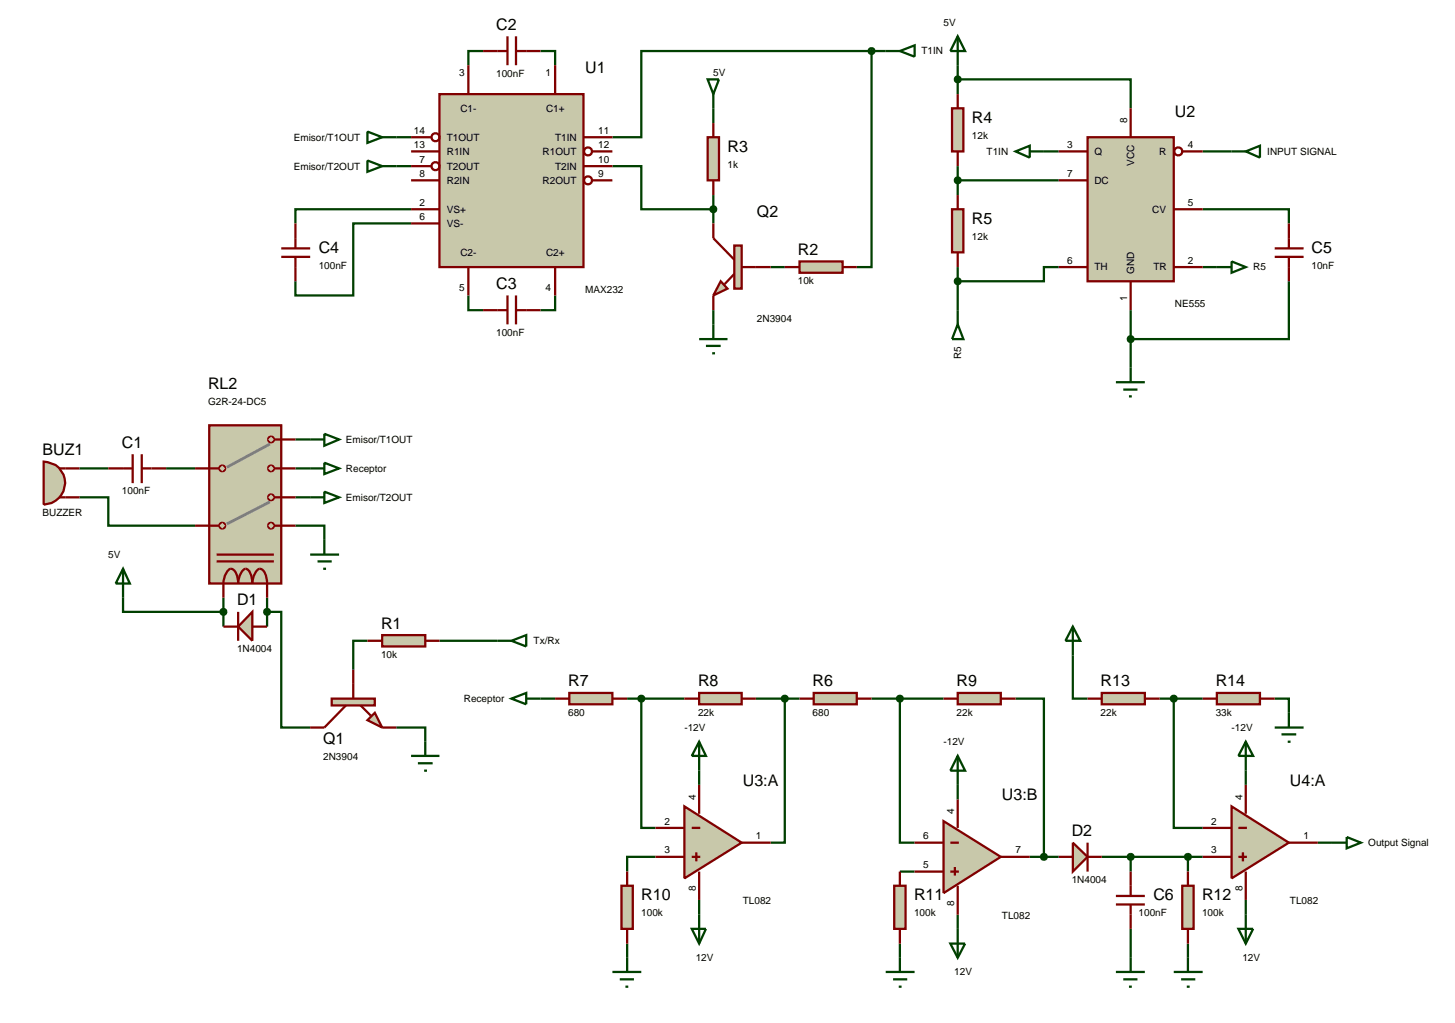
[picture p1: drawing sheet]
<svg xmlns="http://www.w3.org/2000/svg" width="257mm" height="180mm" viewBox="0 0 257 180" stroke-linecap="round" stroke-linejoin="round" font-family="sans-serif">
<g fill="none" stroke="#004000" stroke-width=".4">
<path d="M85.2 9h-2.6v2.5M95.3 9h2.6v2.5M125.8 19.1v2.6M153.7 9h-40.6v15.2h-5.1M153.7 9v38.1h-2.6M153.7 9h2.5M168.9 14h30.5v5.1M168.9 11.5v5.1M69.9 24.2h2.6M69.9 29.3h2.6M72.5 39.4h-10.2v12.7h-10.2v-2.5M72.5 36.9h-20.4v2.5"/>
<path d="M108 29.3h5.1v7.6h12.7M125.8 34.4v5M168.9 29.3v5.1M168.9 31.8h17.8M184.1 26.7h2.6M212.1 36.9h15.2v2.5M212.1 26.7h5.1M82.6 52.1v2.6h2.6M97.9 52.1v2.6h-2.6M125.8 54.7v2.5M135.9 47.1h2.5M168.9 47.1v7.6"/>
<path d="M186.7 47.1h-2.6v2.5h-15.2M199.4 54.7v10.1M212.1 47.1h2.5M227.3 49.6v10.2h-27.9M52.1 77.5h2.6M14 87.7h5.1v5h15.3M14 82.6h5.1M29.3 82.6h5.1M52.1 92.7h5.1v2.5M52.1 82.6h2.6M52.1 87.7h2.6M21.7 105.4v2.5h17.7"/>
<path d="M39.4 105.4v5.1M47.1 107.9h2.5v20.4h5.1M47.1 105.4v5.1M64.8 113h-2.5v5.1M77.5 113h10.2M189.2 115.6v7.6h2.6M69.9 128.3h5.1v2.5M95.3 123.2h2.6M110.6 123.2h10.1M113.1 123.2v22.8h2.5M123.3 135.9v2.5M133.3 123.2h7.7"/>
<path d="M138.4 123.2v25.4h-2.5M153.7 123.2h12.7M158.7 123.2v25.4h2.6M168.9 138.4v2.6M179.1 123.2h5v27.9M204.5 123.2h7.6M207 123.2v22.8h5.1M219.7 135.9v2.5M224.8 123.2h2.5v2.5M115.6 151.1h-5v2.6M123.3 158.7v2.6M158.7 153.7h2.6"/>
<path d="M181.6 151.1h5.1M194.3 151.1h17.8M199.4 151.1v2.6M209.5 151.1v2.6M219.7 158.7v2.6M232.4 148.6h2.5M110.6 166.4v2.5M158.7 166.4v2.5M168.9 161.3v2.5M199.4 163.8v5.1M209.5 166.4v2.5"/>
</g>
<path d="M7.7 81.4a3.8 3.8 0 0 1 3.8 3.8 3.8 3.8 0 0 1-3.8 3.8z" fill="#c8c8aa" stroke="#800000" stroke-width=".4"/>
<path d="M10.5 82.6h3.5M10.5 87.7h3.5M19.1 82.6h4.3M23.4 80.1v5.1M25 82.6h4.3M25 80.1v5.1" fill="none" stroke="#800000" stroke-width=".4"/>
<path d="M36.9 75h12.7v27.9h-12.7z" fill="#c8c8aa" stroke="#800000" stroke-width=".4"/>
<path d="M47.6 88.5l-7.6 3.9" fill="none" stroke="#808080" stroke-width=".5"/>
<g fill="#c8c8aa" stroke="#800000" stroke-width=".4">
<path d="M38.9 92.3l.3-.1-.5 .5zM39.2 92.2l.3 .1 .2 .4zM39.7 92.7l-.2 .4-.3 .1zM38.7 92.7l.5 .5-.4-.2z"/>
<path d="M47.5 92.3l.3-.1-.5 .5zM47.8 92.2l.4 .2 .1 .3zM48.3 92.7l-.1 .3-.4 .2zM47.3 92.7l.5 .5-.3-.1z"/>
</g>
<g fill="#c8c8aa">
<path d="M39.2 92.2l.5 .5-.5 .5-.5-.5z"/>
<path d="M47.8 92.2l.5 .5-.5 .5-.5-.5z"/>
</g>
<path d="M36.9 92.7h1.8M38.2 99h10.1M38.2 97.8h10.1M48.3 92.7h1.3M39.4 102.9a2.79 2.79 0 0 1 1.3-2.6 1.5 1.5 0 0 1 1.1 1.3l.2 1.3a2.79 2.79 0 0 1 1.3-2.6 1.5 1.5 0 0 1 1 1.3l.2 1.3a2.79 2.79 0 0 1 1.3-2.6 1.5 1.5 0 0 1 1.1 1.3l.2 1.3" fill="none" stroke="#800000" stroke-width=".4"/>
<g fill="#c8c8aa" stroke="#800000" stroke-width=".4">
<path d="M38.9 82.2l.3-.1-.5 .5zM39.2 82.1l.3 .1 .2 .4zM39.2 83.1l.5-.5-.2 .4zM38.7 82.6l.5 .5-.4-.2z"/>
<path d="M47.4 87.4l.4-.2-.5 .5zM47.8 87.2l.4 .2 .1 .3zM48.3 87.7l-.1 .3-.4 .2zM47.3 87.7l.5 .5-.4-.2z"/>
</g>
<g fill="#c8c8aa">
<path d="M39.2 82.1l.5 .5-.5 .5-.5-.5z"/>
<path d="M47.3 87.7l.5-.5 .5 .5-.5 .5z"/>
</g>
<path d="M36.9 82.6h1.8M48.3 87.7h1.3" fill="none" stroke="#800000" stroke-width=".4"/>
<path d="M47.6 78.3l-7.6 4.1" fill="none" stroke="#808080" stroke-width=".5"/>
<path d="M47.5 82.2l.3-.1-.5 .5zM47.8 82.1l.4 .2 .1 .3zM48.3 82.6l-.1 .3-.4 .2zM47.3 82.6l.5 .5-.4-.2z" fill="#c8c8aa" stroke="#800000" stroke-width=".4"/>
<path d="M47.8 82.1l.5 .5-.5 .5-.5-.5z" fill="#c8c8aa"/>
<path d="M48.3 82.6h1.3" fill="none" stroke="#800000" stroke-width=".4"/>
<path d="M47.4 77.2l.4-.2-.5 .5zM47.8 77l.4 .2 .1 .3zM48.3 77.5l-.1 .3-.4 .2zM47.3 77.5l.5 .5-.4-.2z" fill="#c8c8aa" stroke="#800000" stroke-width=".4"/>
<path d="M47.3 77.5l.5-.5 .5 .5-.5 .5z" fill="#c8c8aa"/>
<path d="M48.3 77.5h3.8M34.4 92.7h2.5M34.4 82.6h2.5M49.6 92.7h2.5M49.6 82.6h2.5M49.6 87.7h2.5M39.4 102.9v2.5M47.1 102.9v2.5" fill="none" stroke="#800000" stroke-width=".4"/>
<path d="M44.5 107.9v5.1l-2.5-2.5z" fill="#c8c8aa" stroke="#800000" stroke-width=".4"/>
<path d="M39.4 110.5h2.6M42 107.9v5.1M44.5 110.5h2.6" fill="none" stroke="#800000" stroke-width=".4"/>
<g fill="#c8c8aa" stroke="#800000" stroke-width=".4">
<path d="M64.8 127l1.3-1.3 1.3 2.6z"/>
<path d="M58.5 123.2h7.6v1.2h-7.6z"/>
</g>
<path d="M62.3 118.1v5.1M61 124.4l-3.8 3.9h-2.5M63.6 124.4l1.8 1.8M67.4 128.3h2.5" fill="none" stroke="#800000" stroke-width=".4"/>
<path d="M72.5 133.3h5M73.7 134.6h2.6M74.8 135.9h.5M75 130.8v2.5" fill="none" stroke="#004000" stroke-width=".4"/>
<path d="M46.7 107.6l.4-.2-.5 .5zM47.1 107.4l.4 .2 .1 .3zM47.6 107.9l-.1 .3-.4 .2zM46.6 107.9l.5 .5-.3-.1z" fill="#004000" stroke="#004000" stroke-width=".4"/>
<path d="M46.6 107.9l.5-.5 .5 .5-.5 .5z" fill="#004000"/>
<path d="M67.4 112h7.6v2h-7.6z" fill="#c8c8aa" stroke="#800000" stroke-width=".4"/>
<path d="M64.8 113h2.6M75 113h2.5" fill="none" stroke="#800000" stroke-width=".4"/>
<path d="M54.7 77.5h2.5M57.2 76.5l2.6 1-2.6 1.1zM54.7 97.8h5.1M54.7 87.7h2.5M54.7 82.6h2.5M56 99h2.5M57.2 86.7l2.6 1-2.6 1zM57.2 81.6l2.6 1-2.6 1zM57.2 95.2v2.6M57 100.3h.5M87.7 113h2.5M90.2 113l2.6-1v2z" fill="none" stroke="#004000" stroke-width=".4"/>
<path d="M77.5 16.6h25.4v30.5h-25.4z" fill="#c8c8aa" stroke="#800000" stroke-width=".4"/>
<g fill="none" stroke="#800000" stroke-width=".4">
<path d="M82.6 11.5v5.1M85.2 9h4.3M89.5 6.4v5.1M91 6.4v5.1M91 9h4.3M97.9 11.5v5.1M52.1 39.4v4.4M72.5 24.2h3.5M72.5 26.7h5M72.5 29.3h3.5M72.5 31.8h5M72.5 36.9h5"/>
<path d="M72.5 39.4h5M102.9 24.2h5.1M102.9 29.3h5.1M104.5 26.7h3.5M104.5 31.8h3.5M49.6 45.3h5.1M49.6 43.8h5.1M52.1 45.3v4.3M82.6 47.1v5M85.2 54.7h4.3M89.5 52.1v5.1M91 52.1v5.1"/>
<path d="M91 54.7h4.3M97.9 47.1v5"/>
<circle cx="76.8" cy="29.3" r=".7"/>
<circle cx="76.8" cy="24.2" r=".7"/>
<circle cx="103.7" cy="26.7" r=".7"/>
<circle cx="103.7" cy="31.8" r=".7"/>
</g>
<path d="M64.8 23.2l2.6 1-2.6 1zM64.8 28.3l2.6 1-2.6 1zM67.4 24.2h2.5M67.4 29.3h2.5" fill="none" stroke="#004000" stroke-width=".4"/>
<path d="M141 46.1h7.6v2h-7.6z" fill="#c8c8aa" stroke="#800000" stroke-width=".4"/>
<path d="M138.4 47.1h2.6M148.6 47.1h2.5" fill="none" stroke="#800000" stroke-width=".4"/>
<g fill="#c8c8aa" stroke="#800000" stroke-width=".4">
<path d="M127.1 49.6l1.2 1.3-2.5 1.2z"/>
<path d="M129.5 43.3h1.3v7.6h-1.3z"/>
</g>
<path d="M125.8 39.4v2.6l3.7 3.8M125.8 52.1v2.6M129.5 48.3l-1.7 1.8M130.8 47.1h5.1" fill="none" stroke="#800000" stroke-width=".4"/>
<path d="M123.3 59.8h5M125.8 57.2v2.6M124.5 61h2.6M125.6 62.3h.5" fill="none" stroke="#004000" stroke-width=".4"/>
<path d="M124.8 24.2h2v7.6h-2z" fill="#c8c8aa" stroke="#800000" stroke-width=".4"/>
<path d="M125.8 21.7v2.5M125.8 31.8v2.6" fill="none" stroke="#800000" stroke-width=".4"/>
<path d="M124.8 14h2l-1 2.6zM125.8 16.6v2.5" fill="none" stroke="#004000" stroke-width=".4"/>
<path d="M191.8 24.2h15.2v25.4h-15.2z" fill="#c8c8aa" stroke="#800000" stroke-width=".4"/>
<g fill="none" stroke="#800000" stroke-width=".4">
<path d="M199.4 19.1v5.1M186.7 26.7h5.1M186.7 31.8h5.1M207 36.9h5.1M208.5 26.7h3.6M186.7 47.1h5.1M199.4 49.6v5.1M207 47.1h5.1"/>
<circle cx="207.8" cy="26.7" r=".7"/>
</g>
<path d="M156.2 9h2.5M158.7 9l2.6-1v2z" fill="none" stroke="#004000" stroke-width=".4"/>
<path d="M125.5 36.5l.3-.1-.5 .5zM125.8 36.4l.3 .1 .2 .4zM125.8 37.4l.5-.5-.1 .3zM125.3 36.9l.5 .5-.4-.2z" fill="#004000" stroke="#004000" stroke-width=".4"/>
<path d="M125.8 36.4l.5 .5-.5 .5-.5-.5z" fill="#004000"/>
<path d="M167.9 19.1h2v7.6h-2z" fill="#c8c8aa" stroke="#800000" stroke-width=".4"/>
<path d="M168.9 16.6v2.5M168.9 26.7v2.6" fill="none" stroke="#800000" stroke-width=".4"/>
<path d="M167.9 36.9h2v7.6h-2z" fill="#c8c8aa" stroke="#800000" stroke-width=".4"/>
<path d="M168.9 34.4v2.5M168.9 44.5v2.6" fill="none" stroke="#800000" stroke-width=".4"/>
<path d="M153.4 8.6l.3-.1-.5 .5zM153.7 8.5l.4 .2 .1 .3zM154.2 9l-.1 .3-.4 .2zM153.2 9l.5 .5-.4-.2z" fill="#004000" stroke="#004000" stroke-width=".4"/>
<path d="M153.7 8.5l.5 .5-.5 .5-.5-.5z" fill="#004000"/>
<path d="M168.9 6.4l1.3 2.6h-2.6zM168.9 6.4v5.1M179.1 26.7l2.5-1v2.1zM181.6 26.7h2.5" fill="none" stroke="#004000" stroke-width=".4"/>
<path d="M168.5 13.7l.4-.2-.5 .5zM168.9 13.5l.3 .1 .2 .4zM169.4 14l-.1 .3-.4 .2zM168.4 14l.5 .5-.3-.1z" fill="#004000" stroke="#004000" stroke-width=".4"/>
<path d="M168.4 14l.5-.5 .5 .5-.5 .5z" fill="#004000"/>
<path d="M168.6 31.4l.3-.1-.5 .5zM168.9 31.3l.4 .2 .1 .3zM169.4 31.8l-.1 .3-.4 .2zM168.4 31.8l.5 .5-.3-.1z" fill="#004000" stroke="#004000" stroke-width=".4"/>
<path d="M168.4 31.8l.5-.5 .5 .5-.5 .5z" fill="#004000"/>
<path d="M168.9 57.2l1 2.6h-2zM168.9 54.7v2.5M214.6 47.1h2.6M217.2 46.1l2.5 1-2.5 1z" fill="none" stroke="#004000" stroke-width=".4"/>
<path d="M168.5 49.3l.4-.2-.5 .5zM168.9 49.1l.3 .1 .2 .4zM169.4 49.6l-.1 .3-.4 .2zM168.4 49.6l.5 .5-.4-.2z" fill="#004000" stroke="#004000" stroke-width=".4"/>
<path d="M168.4 49.6l.5-.5 .5 .5-.5 .5z" fill="#004000"/>
<path d="M227.3 39.4v4.4M224.8 43.8h5.1M224.8 45.3h5.1M227.3 45.3v4.3" fill="none" stroke="#800000" stroke-width=".4"/>
<path d="M196.8 67.4h5.1M198.1 68.7h2.5M199.1 69.9h.5M199.4 64.8v2.6" fill="none" stroke="#004000" stroke-width=".4"/>
<path d="M199.1 59.4l.3-.1-.5 .5zM199.4 59.3l.4 .2 .1 .3zM199.4 60.3l.5-.5-.2 .4zM198.9 59.8l.5 .5-.4-.2z" fill="#004000" stroke="#004000" stroke-width=".4"/>
<path d="M199.4 59.3l.5 .5-.5 .5-.5-.5z" fill="#004000"/>
<path d="M217.2 26.7h2.5M219.7 26.7l2.5-1v2.1zM21.7 100.3l1.2 2.6h-2.5zM21.7 100.3v5.1" fill="none" stroke="#004000" stroke-width=".4"/>
<path d="M39.1 107.5l.3-.1-.5 .5zM39.4 107.4l.3 .1 .2 .4zM39.9 107.9l-.1 .3-.4 .2zM38.9 107.9l.5 .5-.4-.2z" fill="#004000" stroke="#004000" stroke-width=".4"/>
<path d="M39.4 107.4l.5 .5-.5 .5-.5-.5z" fill="#004000"/>
<path d="M120.7 142.2l10.1 6.4-10.1 6.3z" fill="#c8c8aa" stroke="#800000" stroke-width=".4"/>
<path d="M123.3 138.4v5.1M115.6 146h5.1M115.6 151.1h5.1M122 146h1.5M122 151.1h1.5M122.8 150.3v1.6M123.3 153.7v5M130.8 148.6h5.1" fill="none" stroke="#800000" stroke-width=".4"/>
<path d="M100.4 122.2h7.6v2h-7.6z" fill="#c8c8aa" stroke="#800000" stroke-width=".4"/>
<path d="M97.9 123.2h2.5M108 123.2h2.6" fill="none" stroke="#800000" stroke-width=".4"/>
<path d="M123.3 122.2h7.5v2h-7.5z" fill="#c8c8aa" stroke="#800000" stroke-width=".4"/>
<path d="M120.7 123.2h2.6M130.8 123.2h2.5" fill="none" stroke="#800000" stroke-width=".4"/>
<path d="M108 171.4h5.1M109.3 172.7h2.5M110.3 174h.5M110.6 168.9v2.5" fill="none" stroke="#004000" stroke-width=".4"/>
<path d="M112.8 122.8l.3-.1-.5 .5zM113.1 122.7l.3 .1 .2 .4zM113.6 123.2l-.2 .4-.3 .1zM112.6 123.2l.5 .5-.4-.2z" fill="#004000" stroke="#004000" stroke-width=".4"/>
<path d="M113.1 122.7l.5 .5-.5 .5-.5-.5z" fill="#004000"/>
<path d="M90.2 123.2l2.6-1v2zM92.8 123.2h2.5M123.3 130.8l1.2 2.5h-2.5zM123.3 130.8v5.1M122 163.8h2.5l-1.2 2.6zM123.3 161.3v5.1" fill="none" stroke="#004000" stroke-width=".4"/>
<path d="M166.4 144.8l10.1 6.3-10.1 6.4z" fill="#c8c8aa" stroke="#800000" stroke-width=".4"/>
<path d="M161.3 148.6h5.1M161.3 153.7h5.1M167.6 148.6h1.5M167.6 153.7h1.5M168.4 152.9v1.5M168.9 141v5M168.9 156.2v5.1M176.5 151.1h5.1" fill="none" stroke="#800000" stroke-width=".4"/>
<path d="M143.5 122.2h7.6v2h-7.6z" fill="#c8c8aa" stroke="#800000" stroke-width=".4"/>
<path d="M141 123.2h2.5M151.1 123.2h2.6" fill="none" stroke="#800000" stroke-width=".4"/>
<path d="M168.9 122.2h7.6v2h-7.6z" fill="#c8c8aa" stroke="#800000" stroke-width=".4"/>
<path d="M166.4 123.2h2.5M176.5 123.2h2.6" fill="none" stroke="#800000" stroke-width=".4"/>
<path d="M158.4 122.8l.3-.1-.5 .5zM158.7 122.7l.3 .1 .2 .4zM159.2 123.2l-.2 .4-.3 .1zM158.2 123.2l.5 .5-.4-.2z" fill="#004000" stroke="#004000" stroke-width=".4"/>
<path d="M158.7 122.7l.5 .5-.5 .5-.5-.5z" fill="#004000"/>
<path d="M168.9 133.3l1.3 2.6h-2.6zM168.9 133.3v5.1M156.2 171.4h5.1M157.5 172.7h2.5M158.5 174h.5M158.7 168.9v2.5M167.6 166.4h2.6l-1.3 2.5zM168.9 163.8v5.1" fill="none" stroke="#004000" stroke-width=".4"/>
<path d="M109.6 156.2h2v7.6h-2z" fill="#c8c8aa" stroke="#800000" stroke-width=".4"/>
<path d="M110.6 153.7v2.5M110.6 163.8v2.6" fill="none" stroke="#800000" stroke-width=".4"/>
<path d="M138.1 122.8l.3-.1-.5 .5zM138.4 122.7l.3 .1 .2 .4zM138.9 123.2l-.1 .3-.4 .2zM137.9 123.2l.5 .5-.4-.2z" fill="#004000" stroke="#004000" stroke-width=".4"/>
<path d="M138.4 122.7l.5 .5-.5 .5-.5-.5z" fill="#004000"/>
<path d="M157.7 156.2h2v7.6h-2z" fill="#c8c8aa" stroke="#800000" stroke-width=".4"/>
<path d="M158.7 153.7v2.5M158.7 163.8v2.6" fill="none" stroke="#800000" stroke-width=".4"/>
<path d="M217.2 142.2l10.1 6.4-10.1 6.3z" fill="#c8c8aa" stroke="#800000" stroke-width=".4"/>
<path d="M219.7 138.4v5.1M212.1 146h5.1M212.1 151.1h5.1M218.4 146h1.5M218.4 151.1h1.5M219.2 150.3v1.6M219.7 153.7v5M227.3 148.6h5.1" fill="none" stroke="#800000" stroke-width=".4"/>
<path d="M219.7 130.8l1.3 2.5h-2.6zM219.7 130.8v5.1M234.9 148.6h2.6M237.5 147.6l2.5 1-2.5 1zM218.4 163.8h2.6l-1.3 2.6zM219.7 161.3v5.1" fill="none" stroke="#004000" stroke-width=".4"/>
<path d="M189.2 148.6l2.6 2.5-2.6 2.6z" fill="#c8c8aa" stroke="#800000" stroke-width=".4"/>
<path d="M186.7 151.1h2.5M191.8 148.6v5.1M191.8 151.1h2.5" fill="none" stroke="#800000" stroke-width=".4"/>
<path d="M183.7 150.8l.4-.2-.5 .5zM184.1 150.6l.4 .2 .1 .3zM184.1 151.6l.5-.5-.2 .4zM183.6 151.1l.5 .5-.4-.2z" fill="#004000" stroke="#004000" stroke-width=".4"/>
<path d="M184.1 150.6l.5 .5-.5 .5-.5-.5z" fill="#004000"/>
<path d="M208.5 156.2h2v7.6h-2z" fill="#c8c8aa" stroke="#800000" stroke-width=".4"/>
<path d="M209.5 153.7v2.5M209.5 163.8v2.6" fill="none" stroke="#800000" stroke-width=".4"/>
<path d="M209.1 150.8l.4-.2-.5 .5zM209.5 150.6l.4 .2 .1 .3zM209.5 151.6l.5-.5-.2 .4zM209 151.1l.5 .5-.4-.2z" fill="#004000" stroke="#004000" stroke-width=".4"/>
<path d="M209.5 150.6l.5 .5-.5 .5-.5-.5z" fill="#004000"/>
<path d="M207 171.4h5.1M208.3 172.7h2.5M209.3 174h.5M209.5 168.9v2.5" fill="none" stroke="#004000" stroke-width=".4"/>
<path d="M196.8 158h5.1M196.8 159.5h5.1M199.4 153.7v4.3M199.4 159.5v4.3" fill="none" stroke="#800000" stroke-width=".4"/>
<path d="M199 150.8l.4-.2-.5 .5zM199.4 150.6l.4 .2 .1 .3zM199.4 151.6l.5-.5-.2 .4zM198.9 151.1l.5 .5-.3-.1z" fill="#004000" stroke="#004000" stroke-width=".4"/>
<path d="M198.9 151.1l.5-.5 .5 .5-.5 .5z" fill="#004000"/>
<path d="M196.8 171.4h5.1M198.1 172.7h2.5M199.1 174h.5M199.4 168.9v2.5" fill="none" stroke="#004000" stroke-width=".4"/>
<path d="M194.3 122.2h7.6v2h-7.6z" fill="#c8c8aa" stroke="#800000" stroke-width=".4"/>
<path d="M191.8 123.2h2.5M201.9 123.2h2.6" fill="none" stroke="#800000" stroke-width=".4"/>
<path d="M214.6 122.2h7.6v2h-7.6z" fill="#c8c8aa" stroke="#800000" stroke-width=".4"/>
<path d="M212.1 123.2h2.5M222.2 123.2h2.6" fill="none" stroke="#800000" stroke-width=".4"/>
<path d="M206.6 122.9l.4-.2-.5 .5zM207 122.7l.3 .1 .2 .4zM207.5 123.2l-.1 .3-.4 .2zM206.5 123.2l.5 .5-.4-.2z" fill="#004000" stroke="#004000" stroke-width=".4"/>
<path d="M206.5 123.2l.5-.5 .5 .5-.5 .5z" fill="#004000"/>
<path d="M189.2 110.5l1.3 2.5h-2.6zM189.2 110.5v5.1M224.8 128.3h5.1M226 129.5h2.6M227.1 130.8h.5M227.3 125.7v2.6" fill="none" stroke="#004000" stroke-width=".4"/>
<g font-size="2.8">
<text x="87.5" y="5.3">C2</text>
<text x="103.2" y="12.9">U1</text>
<text x="171.4" y="21.7">R4</text>
<text x="207.2" y="20.6">U2</text>
<text x="128.3" y="26.8">R3</text>
<text x="133.5" y="38.3">Q2</text>
<text x="171.4" y="39.5">R5</text>
<text x="56.2" y="44.6">C4</text>
<text x="140.7" y="45">R2</text>
<text x="231.3" y="44.6">C5</text>
<text x="87.5" y="51">C3</text>
<text x="36.7" y="68.7">RL2</text>
<text x="7.5" y="80.3">BUZ1</text>
<text x="21.5" y="79">C1</text>
<text x="41.8" y="106.8">D1</text>
<text x="67.2" y="110.9">R1</text>
<text x="100.2" y="121.1">R7</text>
<text x="123.1" y="121.1">R8</text>
<text x="143.3" y="121.1">R6</text>
<text x="168.7" y="121.1">R9</text>
<text x="194.1" y="121.1">R13</text>
<text x="214.4" y="121.1">R14</text>
<text x="57" y="131.3">Q1</text>
<text x="131" y="138.6">U3:A</text>
<text x="176.7" y="141.1">U3:B</text>
<text x="227.5" y="138.6">U4:A</text>
<text x="189" y="147.5">D2</text>
<text x="113.1" y="158.8">R10</text>
<text x="161.2" y="158.8">R11</text>
<text x="203.4" y="158.8">C6</text>
<text x="212" y="158.8">R12</text>
</g>
<g font-size="1.8">
<text x="166.4" y="4.5">5V</text>
<text x="162.5" y="9.6">T1IN</text>
<text x="81" y="13.4">3</text>
<text x="87.5" y="13.5">100nF</text>
<text x="96.2" y="13.4">1</text>
<text x="125.8" y="13.4">5V</text>
<text x="73" y="23.6">14</text>
<text x="81.2" y="19.7">C1-</text>
<text x="96.3" y="19.7">C1+</text>
<text x="105.5" y="23.6">11</text>
<text x="198.8" y="21.7" transform="rotate(-90 198.8 21.7)">8</text>
<text x="51.8" y="24.8">Emisor/T1OUT</text>
<text x="51.8" y="29.9">Emisor/T2OUT</text>
<text x="73" y="26.1">13</text>
<text x="74" y="28.7">7</text>
<text x="78.8" y="24.8">T1OUT</text>
<text x="78.8" y="27.3">R1IN</text>
<text x="78.8" y="29.9">T2OUT</text>
<text x="95.7" y="27.3">R1OUT</text>
<text x="97.9" y="24.8">T1IN</text>
<text x="97.9" y="29.9">T2IN</text>
<text x="105.5" y="26.1">12</text>
<text x="105.5" y="28.7">10</text>
<text x="128.3" y="29.6">1k</text>
<text x="171.4" y="24.5">12k</text>
<text x="174" y="27.3">T1IN</text>
<text x="188.2" y="26.1">3</text>
<text x="193" y="27.3">Q</text>
<text x="200" y="29.2" transform="rotate(-90 200 29.2)">VCC</text>
<text x="204.4" y="27.3">R</text>
<text x="209.5" y="26.1">4</text>
<text x="223.5" y="27.3">INPUT SIGNAL</text>
<text x="74" y="31.2">8</text>
<text x="78.8" y="32.4">R2IN</text>
<text x="95.7" y="32.4">R2OUT</text>
<text x="105.5" y="31.2">9</text>
<text x="188.2" y="31.2">7</text>
<text x="193" y="32.4">DC</text>
<text x="74" y="36.3">2</text>
<text x="74" y="38.8">6</text>
<text x="78.8" y="37.5">VS+</text>
<text x="78.8" y="40">VS-</text>
<text x="203.2" y="37.5">CV</text>
<text x="209.5" y="36.3">5</text>
<text x="56.2" y="47.4">100nF</text>
<text x="81.2" y="45.2">C2-</text>
<text x="96.3" y="45.2">C2+</text>
<text x="171.4" y="42.3">12k</text>
<text x="188.2" y="46.5">6</text>
<text x="193" y="47.7">TH</text>
<text x="203.4" y="47.7">TR</text>
<text x="209.5" y="46.5">2</text>
<text x="221" y="47.7">R5</text>
<text x="231.3" y="47.4">10nF</text>
<text x="81" y="51.4">5</text>
<text x="96.2" y="51.4">4</text>
<text x="103.2" y="51.6">MAX232</text>
<text x="140.7" y="50.1">10k</text>
<text x="198.8" y="53.1" transform="rotate(-90 198.8 53.1)">1</text>
<text x="200" y="48.3" transform="rotate(-90 200 48.3)">GND</text>
<text x="87.5" y="59.2">100nF</text>
<text x="133.5" y="56.7">2N3904</text>
<text x="207.2" y="54.2">NE555</text>
<text x="169.5" y="63.3" transform="rotate(-90 169.5 63.3)">R5</text>
<text x="36.7" y="71.5">G2R-24-DC5</text>
<text x="61" y="78.1">Emisor/T1OUT</text>
<text x="61" y="83.2">Receptor</text>
<text x="21.5" y="87.2">100nF</text>
<text x="61" y="88.3">Emisor/T2OUT</text>
<text x="7.5" y="91">BUZZER</text>
<text x="19.1" y="98.4">5V</text>
<text x="94.1" y="113.6">Tx/Rx</text>
<text x="41.8" y="115">1N4004</text>
<text x="67.2" y="116">10k</text>
<text x="81.8" y="123.8">Receptor</text>
<text x="100.2" y="126.2">680</text>
<text x="120.7" y="128.9">-12V</text>
<text x="123.1" y="126.2">22k</text>
<text x="143.3" y="126.2">680</text>
<text x="166.4" y="131.4">-12V</text>
<text x="168.7" y="126.2">22k</text>
<text x="194.1" y="126.2">22k</text>
<text x="214.4" y="126.2">33k</text>
<text x="217.2" y="128.9">-12V</text>
<text x="57" y="134.1">2N3904</text>
<text x="122.7" y="141" transform="rotate(-90 122.7 141)">4</text>
<text x="168.3" y="143.5" transform="rotate(-90 168.3 143.5)">4</text>
<text x="219.1" y="141" transform="rotate(-90 219.1 141)">4</text>
<text x="117.2" y="145.4">2</text>
<text x="133.3" y="148">1</text>
<text x="162.8" y="148">6</text>
<text x="213.6" y="145.4">2</text>
<text x="229.9" y="148">1</text>
<text x="241.3" y="149.2">Output Signal</text>
<text x="117.2" y="150.5">3</text>
<text x="162.8" y="153.1">5</text>
<text x="179.1" y="150.5">7</text>
<text x="189" y="155.7">1N4004</text>
<text x="213.6" y="150.5">3</text>
<text x="113.1" y="161.6">100k</text>
<text x="122.7" y="157.2" transform="rotate(-90 122.7 157.2)">8</text>
<text x="131" y="159.5">TL082</text>
<text x="161.2" y="161.6">100k</text>
<text x="168.3" y="159.7" transform="rotate(-90 168.3 159.7)">8</text>
<text x="176.7" y="162">TL082</text>
<text x="200.8" y="161.6">100nF</text>
<text x="212" y="161.6">100k</text>
<text x="219.1" y="157.2" transform="rotate(-90 219.1 157.2)">8</text>
<text x="227.5" y="159.5">TL082</text>
<text x="122.7" y="169.5">12V</text>
<text x="168.3" y="172">12V</text>
<text x="219.1" y="169.5">12V</text>
</g>
</svg>
